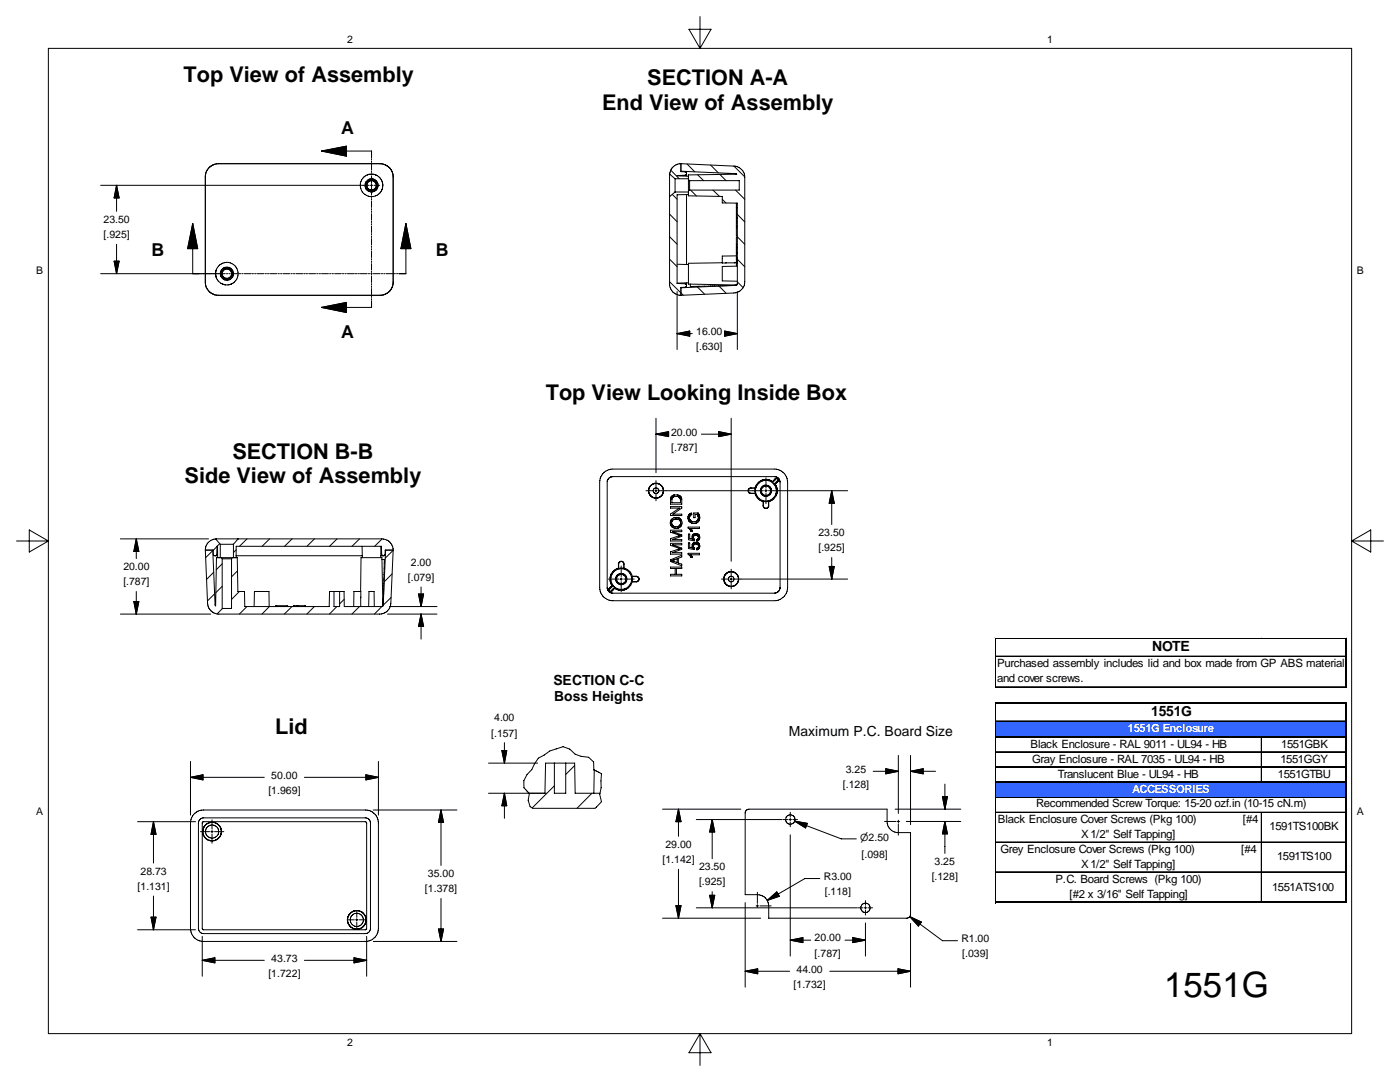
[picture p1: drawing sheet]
<svg xmlns="http://www.w3.org/2000/svg" width="279mm" height="216mm" viewBox="0 0 279 216" stroke-linecap="round" stroke-linejoin="round" font-family="sans-serif">
<g fill="none" stroke="#000" stroke-width=".2">
<path d="M72.6 35.3l.8-.5h.6a2.21 2.21 0 0 1 2.4 1.9v.3a2.25 2.25 0 0 1-3.2 2 2.25 2.25 0 0 1-.6-3.7zM75.8 32.7h-32.2a2.63 2.63 0 0 0-2.6 2.6v21a2.62 2.62 0 0 0 2.6 2.6h32.2M75.8 32.7l.8 .1M76.3 36.3h.1M76.6 32.8a2.57 2.57 0 0 1 1.9 2.5v21a2.62 2.62 0 0 1-1.9 2.5M133.6 39.2v17.5a2.24 2.24 0 0 0 2.3 2.2M133.6 34.8v4.4M133.6 34.8h.1M133.6 34.8l1.1 .9M134.7 35.7v2.6M134.7 38.3h2.7M134.7 35.7h2.7"/>
<path d="M134.7 38.3l-1.1 .9M135.9 32.7l10.6 .4a2.24 2.24 0 0 1 2.1 2.3v20.8a2.28 2.28 0 0 1-2.1 2.3l-10.6 .4M135.9 32.7v1.5l.9 .1 .2 .4M135.9 34.2l11.1 .6-9.6 .1v1M135.9 32.7a2.29 2.29 0 0 0-2.3 2.1M137 34.7v.5M137 34.7l-.3 .3-1.6 .1 2.3 .1M137 38.8v14M137.4 35.9v2.2M137.4 38.1v1l6.7 .1v1.3h3.1v16.1l-.2 .3M137.4 35.9l.2 .1M137.4 38.8l-2.3 .1v17.7h1.6l.3 .3"/>
<path d="M137.6 36v1.9M137.6 36h9.9v1.9h-9.9M137.6 37.9l-.2 .2M43.6 53.1a2.26 2.26 0 0 1 3.8 .7 2.26 2.26 0 0 1-2.4 3.1 2.26 2.26 0 0 1-1.6-3.5zM76.6 58.8l-.8 .1M135.1 52.7l2.3 .1M137 56.5v.4M137 56.9l-.2 .4-.9 .1v1.5M137.4 56.4l-2.3 .1M137.8 56.7v.5l9-.3M144.1 52.4l-6.7 .1v4.2l9.6 .2M146.8 56.9l-10.9 .5"/>
<path d="M147 41.4v2.1M147 50.3v1.7h.2M147 48.8v.7M147 45.1v.5M147 43.5v.7M147 49.5v.8M147 44.2v.9M147 51.1h-2.9v1.4l2.9-.1M147 43.5h.2M147 41.4h.2M147 52.5h.2M147 50.5h.2"/>
<path d="M147 51.4h.2M147 51.7h.2M147 49.4h.2M147 45.2h.2M147 40.5v.9M147 50.3h.2M147 49.5h.2M147 49.8h.2M147 48.8h.2M147 45.1h.2M147 44.2h.2M147 44.5h.2"/>
<path d="M147 56.9h-.2M147.2 52.2h-.2v.9M147.2 47.3h-.2v1.5M147.2 45.6h-.2v1.4h.2M147.2 53.1l-3.1 .1v2.8l3.1 .1M120.6 94.2l1-.5 .7-.1h32.3a2.65 2.65 0 0 1 2.6 2.6v21a2.62 2.62 0 0 1-2.6 2.7h-32.3a2.63 2.63 0 0 1-2.6-2.7v-21l.2-1.1zM121.6 95.4l.6-.3h32.5a1.09 1.09 0 0 1 1 1.1v21.2a1.07 1.07 0 0 1-.9 .9l-32.6 .1a1.17 1.17 0 0 1-1-1.2v-21.2zM133.9 99.4l-.1 1.2h2.3v-1M133.9 99.4h.1M133.9 99.2v.2M133.9 99.2h.1M134 99.2h.1"/>
<path d="M134.1 99.5v.1M134.1 99.6h.1M134.1 99.5h.1M134.2 99.3l-.1 .2M134.2 99.3h.1M134.5 98.8l-.5 .4M134.5 98.8h1.1l.3 .3 .1 .5M134.5 98.8h.1M135.4 99.1h-.8l-.4 .2M135.4 99.1h.1M135.4 99.1l.2 .1M135.5 99.2h.1"/>
<path d="M135.6 99.2h.1M135.6 99.2v.1M135.6 99.3h.1M135.7 99.3h.1M135.7 99.3l.1 1h-1.7v-.7M136 99.6h.1M149.3 97.9l.2 .5 1.2 .1M149.4 97.9l.3 .5h1M149.9 97.4h.8M149.9 97.4h-.3l-.3 .5M149.9 97.4l-.4 .2-.1 .3M150.7 97.4h.1"/>
<path d="M150.7 98.5l.5 .9 1.1 .7M150.7 98.4v.1M150.7 97.4v1M154.2 96.1a2.18 2.18 0 0 0-2.4-.1l-.8 .7-.3 .7M154.2 96.1h.1M154.2 96.1v.2M154.2 96.3l.3 .3M154.5 96.6h.1M154.6 96.6h.1M154.7 96.6h.1M154.7 96.6a2.17 2.17 0 0 1 .1 2.4l-.4 .6-1 .5M154.7 95.5l-.5 .6"/>
<path d="M154.7 95.5h.1M154.8 95.5h-.1M154.8 95.5h.1M154.9 95.5h-.1M154.9 95.5h.1M155 95.4l-.1 .1M155.1 95.4h.1M155.1 95.4l-.9 .9M155.2 95.4h.1M155.2 96.1l-.5 .5M155.2 95.4v.1M155.2 96h.1"/>
<path d="M155.2 96.1h.1M155.2 95.5h.1M155.3 95.5v.1M155.3 95.9l-.1 .2M155.3 95.5h.1M155.3 95.9h.1M155.3 95.6l.1 .1M155.4 95.6h.1M155.4 95.7l-.1 .2M155.4 95.7h.1M155.4 95.7l-.9 .9M41 109.8l.4 10.6a2.28 2.28 0 0 0 2.3 2.1h32a2.24 2.24 0 0 0 2.3-2.1l.5-10.6"/>
<path d="M41 109.8h1.5l.1 .9 .3 .2M42.5 109.8l.5 11.1 .2-9.6h1M42.9 110.9h.5M42.9 110.9l.4-.3v-1.6h.1v2.3M43 107.5l1 1.1M43 107.5a2.17 2.17 0 0 0-2 2.3M44 108.6h2.6M44 108.6v2.7M44.2 111.3h2.2M44.2 111.3l.1 .2M44.3 111.5h1.9M44.3 111.5v9.9h1.9v-9.9"/>
<path d="M46.4 111.3h.9l.2 6.7h1.3l.1 3h16.8l.1-3h.9M46.4 111.3l-.2 .2M46.6 108.6v2.7M47.1 110.9h25.2M47.5 107.5h-4.5M47.5 107.5h28.7a2.24 2.24 0 0 1 2.3 2.3M47.5 107.5l-.9 1.1M66.7 118h1.1M66.7 118v3h1.1v-3M67.8 118h.9v3h7.4l.3-.1 .1-.2M72 118l.1-6.7h4.1l.2 9.6M72.3 109v2.3"/>
<path d="M76 110.9h.5M76 109v2.3M76.2 111.7h.5l-.2 9M76.5 110.9l-.3-.1v-.2l-.1-1.6h-29v2.3M77 109.8l-.5 10.9M78.5 109.8h-1.6l-.1 .9-.3 .2M121.4 117.8h.1M121.5 117.9h.1M121.5 117.7l-.1 .1M121.5 117.9l.2 .2M121.5 117.6v.1M121.5 117.9l.1 .1"/>
<path d="M121.5 117.6h.1M121.6 117.5l-.1 .1M121.6 117.5h.1M121.6 118h.1M121.6 117.4h.1M121.6 117.4v.1M121.7 118.1h.1M121.8 118.1h.1M121.8 118.1h-.1M121.9 118h.1M121.9 118l-.1 .1M122 118h.1"/>
<path d="M122 117.9v.1M122.1 117.9h-.1M122.2 116.8h.1M122.2 116.8l-.6 .6M122.2 117.9h-.1M122.2 116.8l.1 .1M122.3 117.8l-.1 .1M122.3 117.8h.1M122.3 116.9h.1M122.4 116.9l-1 .9M122.4 116.9l.3 .3M122.7 117.2h.1"/>
<path d="M122.7 117.2v.2M122.7 117.2l-1 .9M122.7 117.4l-.4 .4M123.4 113.4h.1M123.4 113.4a2.24 2.24 0 0 0-1.5 2.9l.3 .5M123.4 113.4v-.9a.56 .56 0 0 1 .6-.5 .56 .56 0 0 1 .5 .5v.9M123.5 113.4h.1M123.5 113.4v-.9a.51 .51 0 0 1 .5-.5 .51 .51 0 0 1 .5 .5v.9M123.5 113.4h1M124.5 113.4h.1M124.5 113.4l1.2 .7 .5 .9M126.1 115l1 .1 .3 .1 .1 .3"/>
<path d="M126.1 116.1h.1M126.1 115v1.1M126.1 116.1h.9M126.2 115h-.1M126.2 115h.1M126.2 116.1a2.22 2.22 0 0 1-2.8 1.6l-.7-.3M126.2 115h.9l.3 .2 .2 .3M127.4 115.8l-.4 .3h-.8M127.4 115.9l-.3 .2M127.5 115.5l-.1 .4M127.6 115.5l-.1 .2M133.8 101.1h2.3v.3l-1.8 1.2h1.8v.3h-2.3v-.3l1.8-1.2h-1.8z"/>
<path d="M133.8 111.7l2.3-.9v.3l-.7 .3v1l.7 .2v.3l-2.3-.9zM133.8 113.2h2.3v.2h-1.1v1.2h1.1v.3h-2.3v-.3h.9v-1.2h-.9zM133.8 104.6v.1M133.9 103.9h.1M134.1 111.9h.1M134.2 111.9h-.1M134.2 111.8v.1M134.2 111.9h.1M134.3 103.8a.93 .93 0 0 1 1-.2 .93 .93 0 0 1 .5 .9l-.1 .3a.97 .97 0 0 1-1.6-.2l-.1-.4zM134.3 103.8h-.1M134.4 111.8h-.2M134.4 111.8h.1"/>
<path d="M134.5 111.7l.6-.2v.7l-.8-.3M134.5 111.7l-.1 .1M134.5 105h.1M135.3 103.3a1.24 1.24 0 0 0-1.4 .6M135.3 103.3l.2 .1M135.3 103.3h.1M135.3 105.4h.1M135.5 109.4l-1.7-.6v-.4h2.3v.3h-1.9l1.9 .7v.2l-1.9 .7h1.9v.3h-2.3v-.5l1.7-.5M135.5 109.4h.1M135.5 106.8l-1.7-.6v-.4h2.3v.3h-1.9l1.9 .6v.3l-1.9 .7h1.9v.2h-2.3v-.4l1.8-.6M135.5 106.8h.1M135.5 109.6h.1"/>
<path d="M135.5 103.4h.1M135.5 109.4l.2 .1M135.5 103.4a1.14 1.14 0 0 1-.1 1.9 1.14 1.14 0 0 1-1.6-1.1l.1-.3M135.5 105.3h.1M135.6 106.8h.1M135.6 106.9h.1M135.6 109.5l-.1 .1M135.7 109.5h-.1M135.7 106.8h.1M135.7 106.9h-.1M135.7 106.8v.1M135.8 104.6h.1"/>
<path d="M137.4 105.4h.1M137.4 102.8l-.1 .5a1.11 1.11 0 0 0 1.4 1.1l.6-.3 .3-.3M137.4 102.8h.1M137.5 110.7l-.2-.3h2.3v.3h-1.8l.1 .1M137.5 102.7l-.1 .1M137.5 110.7h.1M137.5 102.7l.5-.3 .1 .2-.2 .1M137.5 110.7l.4 .4M137.5 102.7h.1M137.6 103.5h.1M137.6 103.5l.1 .3M137.7 105.6h.1"/>
<path d="M137.7 103.8l.1 .1M137.7 103.8h.1M137.8 102.8l-.2 .3v.4M137.8 102.8h.1M137.8 105.8h.1M137.8 105.7v.1M137.8 103.9h.1M137.8 103.9l.1 .1M137.8 105.8l.1 .1M137.8 105.5h1.8v-.3h-2.3v.2l.5 .3M137.9 105.5h.1M137.9 102.7h.1"/>
<path d="M137.9 105.9h.1M137.9 111.1v.1M137.9 104h.1M137.9 102.7l-.1 .1M137.9 110.7v.1M137.9 104l.2 .1M137.9 105.5l.1 .2M137.9 110.8h.1M138 110.9h.1M138 110.8v.1M138 110.9l.1 .1M138 105.7h.1"/>
<path d="M138 105.7v.1M138.1 105.8l.1 .2M138.1 111.1l.1 .2-.3-.1M138.1 111v.1M138.1 104.1h.1M138.1 105.9l.1 .1-.3-.1M138.1 109.1h.1M138.2 109.1v.1M138.2 109.2h.1M138.2 107.4h.1M138.2 108.6l-.1 .5M138.2 106.8v.6"/>
<path d="M138.2 107.4v.1M138.2 108.6h.1M138.2 106.9h.1M138.2 109.2v.1M138.2 109.3l-.6-.1v-.9h-.2v1.2l1.1 .1 .1-.2M138.2 107.5v.1M138.2 107.6h.1M138.3 107.6h.1M138.3 108.4l-.1 .2M138.3 108.4h.1M138.3 106.7l-.1 .1M138.4 108.8l.1 .5"/>
<path d="M138.4 107.4v.1M138.4 107v.4M138.4 107h.1M138.4 109.2h.1M138.4 108.8h.1M138.4 107.5h.1M138.4 108.7h.1M138.5 109.3h.1M138.5 108.7h.1M138.5 107.5h.1M138.5 106.9l-.1 .1M138.5 108.3l-.1 .1"/>
<path d="M138.5 109.3l.1 .1M138.5 108.7l-.1 .1M138.5 107.6v.3l-1.1-.2v-1.1h.2v.9l.7 .1M138.5 107.6h.1M138.5 106.9h.1M138.5 109.4h.1M138.5 106.8v.1M138.5 106.8h.1M138.7 108.5l-.2 .2M138.7 108.5h.1M138.7 108.5l.4 .1M138.8 106.8h-.2"/>
<path d="M138.8 106.8h.4l.2 .2M138.8 106.8h.1M139.1 108.2h.1M139.1 108.5l.2 .2M139.1 109.4h-.1v.3l.3-.1M139.1 109.4h.1M139.2 102.7v.1M139.2 109.3v.1M139.2 108.3l.1 .1M139.2 108.3l-.5-.1-.4 .2M139.2 106.6h.1M139.2 108.3h.1"/>
<path d="M139.2 107.9h.1M139.3 107.6l-.3 .1v.3l.2-.1M139.3 107.6h.1M139.3 109.3h.1M139.3 109.3h-.1M139.3 106.6h.1M139.3 103.7a1.17 1.17 0 0 1-1.2 .4M139.3 102.9h.1M139.3 109.6h.1M139.3 108.7h.1M139.3 108.7l.1 .2M139.3 106.6l-.6-.1-.4 .2"/>
<path d="M139.3 107h.1M139.3 103.7h.1M139.3 108.4l.1 .1M139.3 107.5v.1M139.3 108.4h.1M139.3 106.6l.1 .1M139.4 109.2l-.1 .1M139.4 107v.5M139.4 107h.1M139.4 109.2h.1M139.4 107.5h-.1M139.4 109.6h-.1"/>
<path d="M139.4 109.1h.1M139.4 109.6h.1M139.4 108.9h.1M139.4 109.1v.1M139.4 106.7h.1M139.4 108.9v.2M139.4 106.7l.3 .7-.1 .3-.4 .2M139.4 108.5h.1M139.5 108.5h.1M139.5 108.5l.2 .4-.1 .5M139.5 102.7l.1 .1M139.5 108.6h.1"/>
<path d="M139.5 106.8h.1M139.6 102.8l-.3-.4h-.8v.9h.2v-.7h.4l.3 .5-.1 .6M139.6 102.8v1M139.6 109.4l-.2 .2M139.6 106.8v.1M139.6 103.8h.1M139.6 109.4h.1M152.3 100.9h.1M152.3 100.1h.1M152.3 100.1v.8M152.4 100.1h-.1M152.4 100.1v.8"/>
<path d="M152.4 100.1h1M153.4 100.1h.1M153.4 100.1v.8M153.4 100.1v.8a.56 .56 0 0 1-.5 .6 .56 .56 0 0 1-.6-.6M153.4 100.9a.54 .54 0 0 1-.9 .4l-.1-.4M154.7 118.3l-.1 .1M50.7 121l.1-3h2.9v3M55.1 120.9v.1M55.1 120.9h2.3M57.4 120.9v.1M58.7 120.9l-.1 .1M58.7 120.9h2.2"/>
<path d="M58.7 120.9v.1M59.2 120.9v.1M59.5 120.9v.1M60.9 120.9h.1M60.9 120.9v.1zM70.6 121v-3h1.4v3M73.6 121v-3h1.1v3M76.4 120.9h.1M76.5 120.8h.1M76.5 120.7v.1M105.6 158.3l-.2 1.4 .4 1.3 .5 .3h12.4l1.3-1.3-.3-1.7M105.6 158.3h.1"/>
<path d="M110.6 152.3h2.3M110.6 152.3h-1.7l-.1 6h-3.2M110.6 152.3v6h2.3v-6M112.9 152.3h1.8l.1 6h4.9M118.6 153.7l-.1-1.7-1-.9-1.5-.2-1.2-.4-1.1-1-1.3-.5-2.7 .9-2.3 1.4-.7 1.1-.6 1.2-.9 1-.7 1.2 .1 1.4 1 1.1M118.6 153.7l1.4 .7v2.8l-.3 1.1M118.6 153.7l-.1 4.6M38.7 162.5l.8-.7 1.1-.2h32.3a2.65 2.65 0 0 1 2.6 2.6v21.1a2.59 2.59 0 0 1-2.6 2.6h-32.3a2.59 2.59 0 0 1-2.6-2.6v-21.1l.1-.7zM39.8 163.6l.4-.3 .4-.1h32.3l.5 .1 .3 .3 .2 .6v21.1l-.2 .6-.3 .3-.5 .1h-32.3l-.4-.1-.4-.3-.2-.6v-21.1zM40.4 164h32.6l.2 .2v21.1l-.3 .2h-32.4l-.1-.2zM40.5 165.6v.7M40.5 166.3l.4 .9"/>
<path d="M40.5 165.6v.6M40.5 166.2l.4 .9M40.9 167.2l.5 .3 1 .3M40.9 164.7l-.4 .9M41.1 167.4l.7 .3 .6 .1M41.4 164.3l-.5 .4M41.4 164.3l-.2 .2M41.4 164.3a1.86 1.86 0 0 1 2.2 .3 1.86 1.86 0 0 1 .4 2.1M42.4 164.1l-1 .2M42.8 164.1a1.86 1.86 0 0 1 1.2 2.7M43.1 167.6l-.7 .2M43.6 167.3l-.5 .3"/>
<path d="M44 166.7l-.4 .6-.5 .3M44 166.8l-.2 .2M148.9 161.7l.6-.2h27.5v2.4a2.24 2.24 0 0 0 2.3 2.2h2.4v16.4l-.4 .6-.3 .1h-27.6v-2.4a2.24 2.24 0 0 0-2.2-2.3h-2.5v-16.3zM69.6 182.6l-.3 .9 .3 1M69.6 184.5l.4 .5 1 .4M69.6 182.6l-.2 .9 .2 1M69.6 184.5l.5 .5 .9 .4M71 185.4h.3M71.3 181.7l-1 .2-.7 .7M71.3 181.7l.6 .2M71.3 181.7l.6 .1M71.9 181.9l.6 .3"/>
<path d="M71.9 185.3l-.6 .1M72.5 182.2l.5 .8M72.5 184.9l-.6 .4M73 183v1M73 184l-.5 .9"/>
<circle cx="74.1" cy="37" r="1.32"/>
<circle cx="74.1" cy="37" r=".94"/>
<circle cx="74.1" cy="37" r="1.13"/>
<circle cx="45.3" cy="54.6" r="1.12"/>
<circle cx="45.3" cy="54.6" r="1.32"/>
<circle cx="45.3" cy="54.6" r=".93"/>
<circle cx="130.9" cy="97.9" r="1.45"/>
<circle cx="130.9" cy="97.9" r=".56"/>
<circle cx="130.9" cy="97.9" r="1.51"/>
<circle cx="152.8" cy="97.9" r="2.08"/>
<circle cx="152.9" cy="97.9" r="1.13"/>
<circle cx="152.9" cy="97.9" r=".94"/>
<circle cx="124" cy="115.5" r=".94"/>
<circle cx="124" cy="115.5" r="1.12"/>
<circle cx="124" cy="115.5" r="2.08"/>
<circle cx="145.9" cy="115.5" r="1.51"/>
<circle cx="145.9" cy="115.5" r="1.45"/>
<circle cx="145.9" cy="115.5" r=".56"/>
<circle cx="42.3" cy="165.9" r="1.31"/>
<circle cx="157.7" cy="163.5" r=".94"/>
<circle cx="71.2" cy="183.6" r="1.31"/>
<circle cx="172.7" cy="181.2" r=".94"/>
</g>
<path d="M198.7 137h70.1v3.4h-70.1z" fill="#fff"/>
<g fill="#3365ff">
<path d="M198.7 143.8h70.1v3.4h-70.1z"/>
<path d="M198.7 156.1h70.1v3.2h-70.1z"/>
</g>
<path d="M198.5 127.2h.1M251.7 127.2h.1M268.7 127.2h.1" fill="none" stroke="#c0c0c0" stroke-width=".2"/>
<g fill="none" stroke="#000" stroke-width=".2">
<path d="M9.7 9.7h260v196.5h-260zM137.5 5.8h4.4l-2.2 3.9zM139.7 3.3v6.4M20.1 37h53.6M23.3 37v5.2M23.3 37l.5 2.5h-1zM64.2 30.1h9.9v1.4M64.2 30.1l4.9-.9v2zM73.9 37h.5M74.1 31.7v.2M74.1 32.2v.2M74.1 32.7v1.2"/>
<path d="M74.1 34.2v.2M74.1 34.6v.3M74.1 35.2v1.3M74.1 36.7v.7M74.1 37.5v1.4M74.1 39.1v.3M74.1 39.6v.3M74.7 37h1.1M133.9 34l1.7 1.7M134.2 38.8l.9 1M137.1 32.7l1.6 1.6M137.8 37.9l1.2 1.2"/>
<path d="M139.2 34.9l1.2 1.1M141.8 32.9l1.6 1.6M142.3 37.9l1.3 1.3M143.7 34.8l1.2 1.2M144.1 39.8l.8 .7M146.5 33.1l2.1 2.2M146.8 37.9l1.8 1.9M20.1 54.6h24.9M22.8 52.1h1l-.5 2.5zM23.3 48.7v5.9M38.5 44.6v10M38.5 44.6l1 5h-2.1z"/>
<path d="M45.2 54.6h.2M45.7 54.6h.3M46.2 54.6h1.3M47.8 54.6h.2M48.3 54.6h.2M48.7 54.6h1.4M50.3 54.6h.3M50.8 54.6h.3M51.3 54.6h1.4M52.9 54.6h.3M53.4 54.6h.3M53.9 54.6h1.3"/>
<path d="M55.5 54.6h.3M56 54.6h.2M56.5 54.6h1.3M58.1 54.6h.2M58.5 54.6h.3M59.1 54.6h1.3M60.6 54.6h.3M61.1 54.6h.3M61.6 54.6h1.4M63.2 54.6h.3M63.7 54.6h.3M64.2 54.6h1.4"/>
<path d="M65.8 54.6h.2M66.3 54.6h.2M66.8 54.6h1.3M68.3 54.6h.3M68.9 54.6h.2M69.3 54.6h1.4M70.9 54.6h.3M71.4 54.6h.3M71.9 54.6h1.4M73.5 54.6h.3M74 54.6h.3M74.1 40.1v1.3"/>
<path d="M74.1 41.6v.3M74.1 42.1v.3M74.1 42.6v1.3M74.1 44.1v.3M74.1 44.6v.3M74.1 45.1v1.3M74.1 46.6v.3M74.1 47.1v.3M74.1 47.6v1.3M74.1 49.1v.3M74.1 49.6v.3M74.1 50.1v1.3"/>
<path d="M74.1 51.6v.3M74.1 52.1v.3M74.1 52.6v1.3M74.1 54.1v.3M74.1 54.6v.3M74.1 55.1v1.3M74.1 56.6v.3M74.1 57.1v.3M74.1 57.6v1.2M74.1 59.1v.3M74.1 59.6v.2M74.5 54.6h1.3"/>
<path d="M76.1 54.6h.2M76.6 54.6h.2M77.1 54.6h1.3M78.7 54.6h.2M79.1 54.6h.3M81 44.6v10h-1.3M81 44.6l1 5h-2zM133.6 56.2l2.8 2.7M133.6 51.7l1.5 1.5M133.6 47.2l1.5 1.5M133.6 42.7l1.5 1.5M135.1 58.2v11.5"/>
<path d="M139.2 57.3l1.4 1.4M143.5 57.1l1.4 1.4M147.2 56.2l1.1 1.2M147.2 51.7l1.4 1.5M147.2 47.2l1.4 1.5M147.2 42.8l1.4 1.5M147.2 58.2v11.5M64.2 61.3l4.9-1v2.1zM74.1 60.1v1.2h-9.9M135.1 66.6h3.1M135.1 66.6l2.5-.5v1zM144.6 66.6h2.6"/>
<path d="M144.6 66.1l2.6 .5-2.6 .5zM128.9 97.9h1.5M130.7 97.9h.5M130.9 83.5v10.8M130.9 95.9v1.5M130.9 97.7v.5M130.9 98.4v1.5M130.9 86.6h2.5M130.9 86.6l2.5-.5v1zM131.4 97.9h21M140 86.6h5.9M143.4 86.1l2.5 .5-2.5 .5z"/>
<path d="M145.9 83.5v28.5M152.6 97.9h.5M152.9 95.3v2.1M152.9 97.7v.5M152.9 98.4v2.1M153.4 97.9h15.8M166 97.9v6.8M166 97.9l.5 2.5h-1zM3.3 107.9h6.4M5.8 105.7l3.9 2.2-3.9 2.3zM24 107.5h17.6M27.2 107.5v4"/>
<path d="M27.2 118v4.5M27.2 107.5l.5 2.5h-1zM42.5 109.9l-1.5 1.4M42.7 114.2l-1.5 1.4M42.8 118.5l-1.4 1.4M43.3 109.1l-.8 .7M43.9 108.5l-.6 .5M44.3 117l-1.2 1.3M44.3 112.5l-1.1 1.2M47.1 109.7l-.5 .5M47.4 113.9l-1.2 1.2M47.8 118l-1.6 1.6"/>
<path d="M49.3 107.5l-1.5 1.5M53.8 107.5l-1.5 1.5M58.3 107.5l-1.5 1.5M62.8 107.5l-1.5 1.5M67.3 107.5l-1.5 1.5M68.7 119.6l-.9 .9M71.8 107.5l-1.5 1.5M76.2 107.5l-1.4 1.5M78.1 119.2l-1.7 1.6M78.3 114.5l-1.6 1.6M78.5 109.8l-1.6 1.6M83.5 118.5h1l-.5 2.5z"/>
<path d="M84 117.1v3.9M121.4 115.5h2.1M123.7 115.5h.5M124 112.9v2.1M124 115.3v.5M124 116.1v2M124.5 115.5h2.1M144 115.5h1.4M145.7 115.5h.5M145.9 113.6v1.4M145.9 115.3v.5M145.9 116.1v1.4"/>
<path d="M146.4 115.5h22.8M165.5 113h1l-.5 2.5zM166 111.3v4.2M269.7 107.9h6.4M269.7 107.9l3.9-2.2v4.5zM24 122.5h18.1M26.7 120h1l-.5 2.5zM44.4 121.4l-1.1 1.1M49.3 121l-1.5 1.5M53.8 121l-1.5 1.5M58.3 121l-1.6 1.5M62.7 121l-1.5 1.5"/>
<path d="M67.2 121l-1.5 1.5M71.7 121l-1.5 1.5M76.3 120.9l-1.6 1.6M77.3 122.5h9.9M77.7 121h9.5M84 122.5v5M84 122.5l.5 2.5h-1zM198.6 127.2v10M198.7 127.3h70.1M198.7 130.9h69.8M198.7 131h69.8M198.7 137h69.8"/>
<path d="M198.7 137.1h69.8M38 155.1h14.7M38 155.1l2.5-.5v1zM38 151.9v10.7M60.7 155.1h14.8M73 154.6l2.5 .5-2.5 .5zM75.5 151.9v10.7M97.5 152.3h9.8M97.5 158.3h11.6M100.2 149.8h.9l-.4 2.5zM100.7 148.2v4.1M100.7 158.3v5"/>
<path d="M100.7 158.3l.4 2.5h-.9zM110.6 156.8l-4.4 4.4M114.7 152.8l-1.8 1.7M118.1 158.3l-3 3M174.3 153.9h5M176.8 153.4l2.5 .5-2.5 .5zM179.3 150.7v11.6M181.7 150.7v13.8M181.7 153.9h5M181.7 153.9l2.5-.5v1zM188.1 159h1l-.5 2.5zM188.6 156.5v5"/>
<path d="M198.6 140v40.3M198.7 143.8h69.8M198.7 143.9h69.8M198.7 150h69.8M198.7 150.1h69.8M198.7 153h69.8M198.7 159.1h69.8M198.7 159.2h69.8M251.7 147.2v8.7M251.8 147.2v8.7M27.5 164h11.5M30.6 164v8.2"/>
<path d="M30.6 178.8v6.7M30.6 164l.5 2.5h-1zM40 165.9h1.8M42.1 165.9h.5M42.3 163.6v1.8M42.3 165.7v.5M42.3 166.4v1.9M42.8 165.9h1.9M74.5 161.6h16.7M88 161.6v11.1M88 179.3v8.6M88 161.6l.5 2.5h-1z"/>
<path d="M132.2 161.5h15.6M135.4 161.5v5.4M135.4 173.5v9.7M135.4 161.5l.5 2.5h-1zM139 163.5h17.1M141.6 178.6h1l-.5 2.5zM142.1 163.5v7.8M142.1 177.9v3.2M142.1 163.5l.5 2.5h-1zM151.2 178v2.3M153.1 179.7l1.9-1.7 .5 .8zM156.3 163.5h.9"/>
<path d="M157.5 163.5h.5M157.7 162.1v.9M157.7 163.3v.5M157.7 164v1M157.7 166.6v24.2M158.2 163.5h1M158.6 163.9l9.3 3.5h3M158.6 163.9l2.5 .4-.3 .9zM163.6 175.3h-3l-7.5 4.4M172.7 179.7v.9M176.5 163.9h2.3M178.6 161.5h13.1"/>
<path d="M179 163.9h.5M179.3 163.7v.5M179.3 164.4v2.2M180.9 163.9h10.8M188.6 163.9v6.4M188.6 163.9l.5 2.5h-1zM198.7 162.1h69.8M198.7 168h69.8M198.7 168.1h69.8M198.7 173.9h69.8M198.7 174h69.8M251.7 162.2v17.7"/>
<path d="M251.8 162.2v17.7M27.5 185.5h11.5M30.1 183h1l-.5 2.5zM40.4 191.6h12.3M40.4 191.6l2.5-.5v1zM40.4 186.8v8M60.7 191.6h12.5M69.4 183.5h1.3M70.7 191.1l2.5 .5-2.5 .5zM71 183.5h.5M71.2 181.7v1.3M71.2 183.3v.5"/>
<path d="M71.2 184v1.4M71.7 183.5h1.3M73.2 186.8v8M74.5 187.9h16.7M87.5 185.4h1l-.5 2.5zM132.2 183.2h19.6M134.9 180.7h1l-.5 2.5zM139 181.1h32.1M148.7 193.8h8.9M148.7 193.8l2.5-.5v1zM148.7 180.1v16.9M150.9 180.8h.5"/>
<path d="M151.2 180.5v.5M151.7 180.8h2.2M157.7 187.6h4.1M157.7 187.6l2.5-.5v1zM165.6 193.8h16.1M168.6 187.6h4.1M170.2 187.1l2.5 .5-2.5 .5zM171.3 181.1h.9M172.5 181.1h.5M172.7 180.9v.5M172.7 181.7v.9M172.7 184.2v6.6"/>
<path d="M173.2 181.1h.9M179.2 193.3l2.5 .5-2.5 .5zM181.6 182.9l6.5 4.8h3M181.6 182.9l2.3 1.1-.6 .8zM181.7 184.3v12.7M139.7 206.2v6.4M139.7 206.2l2.2 3.9h-4.4z"/>
</g>
<path d="M268.7 127.4v9.8M198.7 140.2h70.1M198.7 147h70.1M198.7 156.1h70.1M268.7 140.4v39.9" fill="none" stroke="#000" stroke-width=".34"/>
<path d="M198.7 180.1h70.1" fill="none" stroke="#000" stroke-width=".36"/>
<g fill="#000" stroke="#000" stroke-width=".2">
<path d="M23.3 37l.5 2.5h-1zM64.2 30.1l4.9-.9v2zM22.8 52.1h1l-.5 2.5zM38.5 44.6l1 5h-2.1zM81 44.6l1 5h-2zM64.2 61.3l4.9-1v2.1zM135.1 66.6l2.5-.5v1zM144.6 66.1l2.6 .5-2.6 .5zM130.9 86.6l2.5-.5v1zM143.4 86.1l2.5 .5-2.5 .5zM27.2 107.5l.5 2.5h-1zM83.5 118.5h1l-.5 2.5z"/>
<path d="M165.5 113h1l-.5 2.5zM166 97.9l.5 2.5h-1zM26.7 120h1l-.5 2.5zM84 122.5l.5 2.5h-1zM38 155.1l2.5-.5v1zM73 154.6l2.5 .5-2.5 .5zM100.2 149.8h.9l-.4 2.5zM176.8 153.4l2.5 .5-2.5 .5zM181.7 153.9l2.5-.5v1zM188.1 159h1l-.5 2.5zM30.6 164l.5 2.5h-1zM88 161.6l.5 2.5h-1z"/>
<path d="M100.7 158.3l.4 2.5h-.9zM135.4 161.5l.5 2.5h-1zM141.6 178.6h1l-.5 2.5zM142.1 163.5l.5 2.5h-1zM153.1 179.7l1.9-1.7 .5 .8zM158.6 163.9l2.5 .4-.3 .9zM188.6 163.9l.5 2.5h-1zM30.1 183h1l-.5 2.5zM40.4 191.6l2.5-.5v1zM70.7 191.1l2.5 .5-2.5 .5zM87.5 185.4h1l-.5 2.5zM134.9 180.7h1l-.5 2.5z"/>
<path d="M148.7 193.8l2.5-.5v1zM157.7 187.6l2.5-.5v1zM170.2 187.1l2.5 .5-2.5 .5zM179.2 193.3l2.5 .5-2.5 .5zM181.6 182.9l2.3 1.1-.6 .8z"/>
</g>
<text font-size="7" x="232.3" y="198.9">1551G</text>
<g font-size="4.3">
<text x="36.6" y="16.4">Top View of Assembly</text>
<text x="129.2" y="17">SECTION A-A</text>
<text x="120.1" y="21.9">End View of Assembly</text>
<text x="108.9" y="79.8">Top View Looking Inside Box</text>
<text x="46.4" y="91.5">SECTION B-B</text>
<text x="36.9" y="96.4">Side View of Assembly</text>
<text x="54.9" y="146.4">Lid</text>
</g>
<g font-size="3.5">
<text x="68.1" y="26.7">A</text>
<text x="30.2" y="51.1">B</text>
<text x="87" y="51.1">B</text>
<text x="68.1" y="67.4">A</text>
</g>
<g font-size="2.8">
<text x="229.9" y="130">NOTE</text>
<text x="110.4" y="136.8">SECTION C-C</text>
<text x="110.6" y="139.9">Boss Heights</text>
<text x="229.8" y="142.9">1551G</text>
<text x="157.5" y="146.9">Maximum P.C. Board Size</text>
</g>
<g font-size="2.3">
<text x="199" y="133.1">Purchased assembly includes lid and box made from GP ABS material</text>
<text x="199" y="136.1">and cover screws.</text>
<text x="205.7" y="149.2">Black Enclosure - RAL 9011 - UL94 - HB</text>
<text x="255.7" y="149.2">1551GBK</text>
<text x="206" y="152.2">Gray Enclosure - RAL 7035 - UL94 - HB</text>
<text x="211.1" y="155.2">Translucent Blue - UL94 - HB</text>
<text x="255" y="155.2">1551GTBU</text>
<text x="255.5" y="152.2">1551GGY</text>
<text x="206.8" y="161.1">Recommended Screw Torque: 15-20 ozf.in (10-15 cN.m)</text>
<text x="199.2" y="164.3">Black Enclosure Cover Screws (Pkg 100)</text>
<text x="215.8" y="167.2">X 1/2&quot; Self Tapping]</text>
<text x="248" y="164.3">[#4</text>
<text x="253.4" y="165.7">1591TS100BK</text>
<text x="199.7" y="170.2">Grey Enclosure Cover Screws (Pkg 100)</text>
<text x="215.8" y="173.2">X 1/2&quot; Self Tapping]</text>
<text x="247.7" y="170.2">[#4</text>
<text x="254.9" y="171.6">1591TS100</text>
<text x="210.7" y="176.2">P.C. Board Screws (Pkg 100)</text>
<text x="213.5" y="179.1">[#2 x 3/16&quot; Self Tapping]</text>
<text x="253.9" y="177.7">1551ATS100</text>
</g>
<g font-size="2.3" fill="#fff">
<text x="225.1" y="146">1551G Enclosure</text>
<text x="225.9" y="158.2">ACCESSORIES</text>
</g>
<g font-size="2.1">
<text x="69.3" y="8.6">2</text>
<text x="209" y="8.6">1</text>
<text x="20.7" y="44.5">23.50</text>
<text x="20.7" y="47.5">[.925]</text>
<text x="7.2" y="54.7">B</text>
<text x="270.8" y="54.7">B</text>
<text x="139" y="66.8">16.00</text>
<text x="139" y="69.9">[.630]</text>
<text x="133.9" y="86.9">20.00</text>
<text x="133.9" y="90">[.787]</text>
<text x="163.3" y="107">23.50</text>
<text x="24.6" y="113.7">20.00</text>
<text x="82" y="112.9">2.00</text>
<text x="163.3" y="110">[.925]</text>
<text x="24.6" y="116.8">[.787]</text>
<text x="81.4" y="115.9">[.079]</text>
<text x="98.6" y="143.9">4.00</text>
<text x="98" y="147">[.157]</text>
<text x="54.1" y="155.4">50.00</text>
<text x="168.8" y="154.2">3.25</text>
<text x="53.6" y="158.4">[1.969]</text>
<text x="168.2" y="157.2">[.128]</text>
<text x="7.2" y="162.7">A</text>
<text x="270.8" y="162.7">A</text>
<text x="132.2" y="172.2">[1.142]</text>
<text x="132.8" y="169.2">29.00</text>
<text x="139.5" y="173.6">23.50</text>
<text x="171.9" y="171.2">[.098]</text>
<text x="186.5" y="172.6">3.25</text>
<text x="27.5" y="177.6">[1.131]</text>
<text x="28" y="174.5">28.73</text>
<text x="84.8" y="178.1">[1.378]</text>
<text x="85.4" y="175">35.00</text>
<text x="139.5" y="176.7">[.925]</text>
<text x="164.4" y="175.6">R3.00</text>
<text x="164.6" y="178.6">[.118]</text>
<text x="185.9" y="175.6">[.128]</text>
<text x="54.1" y="191.9">43.73</text>
<text x="162.6" y="187.8">20.00</text>
<text x="162.6" y="190.9">[.787]</text>
<text x="191.9" y="187.9">R1.00</text>
<text x="192" y="191">[.039]</text>
<text x="53.6" y="194.9">[1.722]</text>
<text x="158.4" y="197.1">[1.732]</text>
<text x="159" y="194.1">44.00</text>
<text x="69.3" y="208.8">2</text>
<text x="209" y="208.8">1</text>
</g>
<text font-size="2" x="171.7" y="167.8">⌀2.50</text>
</svg>
